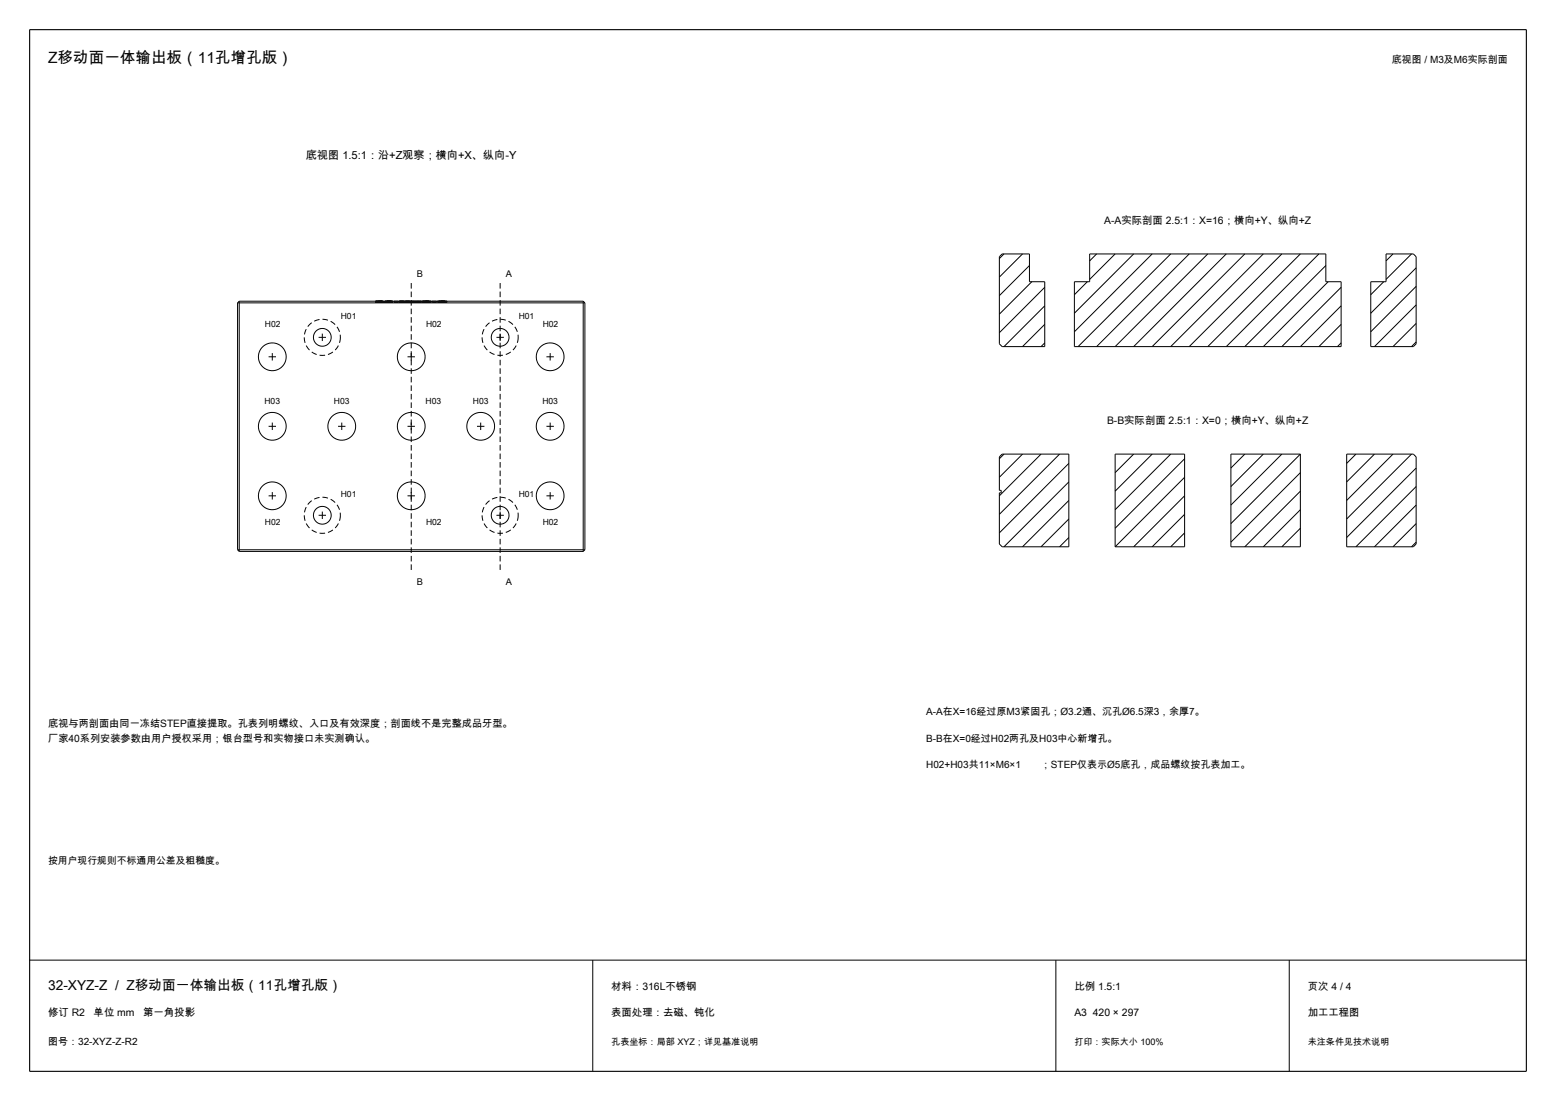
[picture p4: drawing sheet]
<svg xmlns="http://www.w3.org/2000/svg" width="420mm" height="297mm" viewBox="0 0 420 297" stroke-linecap="round" stroke-linejoin="round" font-family="sans-serif">
<path d="M8 8h404v281h-404z" fill="none" stroke="#000" stroke-width=".3"/>
<g fill="none" stroke="#000" stroke-width=".27">
<path d="M269.8 69.2l.7-.7h7.4v7.5h4.1v17.5h-11.5l-.7-.7zM271 68.5l-1.2 1.3M276 68.5l-6.2 6.3M277.9 71.6l-8.1 8.1M278.5 76l-8.7 8.8M282 77.5l-12.2 12.3M293.5 76l-3.5 3.5M294.1 68.5h63.8v7.5h4.1v17.5h-72v-17.5h4.1zM296 68.5l-1.9 1.9M301 68.5l-6.9 6.9M306 68.5l-16 16M311 68.5l-21 21"/>
<path d="M316 68.5l-25 25M321 68.5l-25 25M326 68.5l-25 25M331 68.5l-25 25M336 68.5l-25 25M341 68.5l-25 25M346 68.5l-25 25M351 68.5l-25 25M356 68.5l-25 25M357.9 71.6l-21.9 21.9M358.5 76l-17.5 17.5M362 77.5l-16 16"/>
<path d="M373.5 76l-3.5 3.5M374.1 68.5h7.4l.7 .7v23.6l-.7 .7h-11.5v-17.5h4.1zM376 68.5l-1.9 1.9M381 68.5l-6.9 6.9M382.2 77.3l-12.2 12.2M382.2 72.3l-12.2 12.2M64.1 81.7v66.6M64.1 81.7h93.8M64.6 81.2l-.5 .5M64.6 81.2v67.6M64.6 81.2h92.8M72.5 96.3h2"/>
<path d="M73.5 95.2v2M86 91h2M87 90v2M110 96.3h2M111 95.2v2M134 91h2M135 90v2M147.5 96.3h2M148.5 95.2v2M157.4 81.2v67.6M157.4 81.2l.5 .5M157.9 81.7v66.6"/>
<path d="M282 92.5l-1 1M282 87.5l-6 6M282 82.5l-11 11M362 92.5l-1 1M362 87.5l-6 6M362 82.5l-11 11M382.2 92.3l-1.2 1.2M382.2 87.3l-6.2 6.2M382.2 82.2l-11.2 11.3M72.5 115h2M73.5 114v2M91.2 115h2"/>
<path d="M92.3 114v2M110 115h2M111 114v2M128.7 115h2M129.8 114v2M147.5 115h2M148.5 114v2M72.5 133.8h2M73.5 132.7v2M86 139h2M87 138v2M110 133.8h2"/>
<path d="M111 132.7v2M134 139h2M135 138v2M147.5 133.8h2M148.5 132.7v2M269.8 123.2l.7-.7h18v25h-18l-.7-.7v-13.8h.4v-.7h-.4zM271 122.5l-1.2 1.2M276 122.5l-6.2 6.3M281 122.5l-11.2 11.3M286 122.5l-16.2 16.2M288.5 140l-7.5 7.5M288.5 135l-12.5 12.5"/>
<path d="M288.5 130l-17.5 17.5M288.5 125l-18.7 18.8M301 122.5h18.8v25h-18.8zM306 122.5l-5 5M311 122.5l-10 10M316 122.5l-15 15M319.8 138.7l-8.8 8.8M319.8 133.8l-13.8 13.7M319.8 128.8l-18.8 18.7M319.8 123.7l-18.8 18.8M332.2 122.5h18.8v25h-18.8zM336 122.5l-3.8 3.8"/>
<path d="M341 122.5l-8.8 8.8M346 122.5l-13.8 13.7M351 137.5l-10 10M351 132.5l-15 15M351 127.5l-18.8 18.8M351 122.5l-18.8 18.7M363.5 122.5h18l.7 .7v23.6l-.7 .7h-18zM366 122.5l-2.5 2.5M371 122.5l-7.5 7.5M376 122.5l-12.5 12.5M381 122.5l-17.5 17.5M382.2 136.2l-11.2 11.3"/>
<path d="M382.2 131.3l-16.2 16.2M382.2 126.3l-18.7 18.7M64.1 148.3h93.8M64.1 148.3l.5 .5M64.6 148.8h92.8M157.9 148.3l-.5 .5M288.5 145l-2.5 2.5M319.8 143.8l-3.8 3.7M351 142.5l-5 5M382.2 146.3l-1.2 1.2M382.2 141.2l-6.2 6.3M8 259h404"/>
<path d="M160 259v30M285 259v30M348 259v30"/>
<circle cx="73.5" cy="96.2" r="3.7"/>
<circle cx="87" cy="91" r="2.4"/>
<circle cx="111" cy="96.2" r="3.7"/>
<circle cx="135" cy="91" r="2.4"/>
<circle cx="148.5" cy="96.2" r="3.7"/>
<circle cx="73.5" cy="115" r="3.7"/>
<circle cx="92.3" cy="115" r="3.7"/>
<circle cx="111" cy="115" r="3.7"/>
<circle cx="129.8" cy="115" r="3.7"/>
<circle cx="148.5" cy="115" r="3.7"/>
<circle cx="73.5" cy="133.8" r="3.7"/>
<circle cx="87" cy="139" r="2.4"/>
<circle cx="111" cy="133.8" r="3.7"/>
<circle cx="135" cy="139" r="2.4"/>
<circle cx="148.5" cy="133.8" r="3.7"/>
</g>
<g fill="none" stroke="#000" stroke-width=".27" stroke-dasharray="1.5 .8" stroke-linecap="butt">
<path d="M91.9 91a4.9 4.9 0 0 1-7.2 4.3 4.9 4.9 0 0 1-.4-8.3 4.9 4.9 0 0 1 7.5 3.5l.1 .5M101.4 81.2h.4M101.4 81.2v.3M101.4 81.5h.4M101.4 81.2h.1M101.4 81.5h.1M101.5 81.2h-.1M101.5 81.2v.3M101.5 81.5h-.1M101.5 81.2h.1M101.5 81.5h.1M101.6 81.2v.3"/>
<path d="M101.6 81.5h-.1M101.6 81.2h-.1M101.6 81.2h.1M101.6 81.5h.1M101.7 81.2v.3M101.7 81.5h-.1M101.7 81.2h-.1M101.7 81.5h.1M101.7 81.2h.1M101.8 81.2h-.1M101.8 81.2v.3M101.8 81.5h-.4"/>
<path d="M101.8 81.5h-.1M101.8 81.2h-.4M101.8 81.2h.1M101.8 81.5h.1M101.9 81.2h-.1M101.9 81.2v.3M101.9 81.5h-.1M101.9 81.2h.1M101.9 81.5h.1M102 81.2v.3M102 81.5h-.1M102 81.2h-.1"/>
<path d="M102 81.5h.1M102 81.2h.1M102.1 81.2h-.1M102.1 81.2v.3M102.1 81.5h-.1M102.1 81.2h.1M102.1 81.5h.1M102.2 81.2v.3M102.2 81.5h-.1M102.2 81.2h-.1M102.2 81.2h.1M102.2 81.5h.1"/>
<path d="M102.3 81.2v.3M102.3 81.5h-.1M102.3 81.2h-.1M102.3 81.2h.1M102.3 81.5h.1M102.4 81.2h-.1M102.4 81.2v.3M102.4 81.2h.1M102.4 81.5h-.1M102.4 81.5h.1M102.5 81.2v.3M102.5 81.5h-.1"/>
<path d="M102.5 81.2h-.1M102.5 81.5h.1M102.5 81.2h.1M102.6 81.2h-.1M102.6 81.2v.3M102.6 81.5h-.1M102.6 81.2h.1M102.6 81.5h.1M102.7 81.2h-.1M102.7 81.2v.3M102.7 81.5h-.1M102.7 81.2h.1"/>
<path d="M102.7 81.5h.1M102.8 81.2v.3M102.8 81.5h-.1M102.8 81.2h-.1M102.8 81.2h.1M102.8 81.5h.1M102.9 81.2v.3M102.9 81.5h-.1M102.9 81.2h-.1M102.9 81.2h.1M102.9 81.5h.1M103 81.2v.3"/>
<path d="M103 81.5h-.1M103 81.2h-.1M103 81.5h.1M103 81.2h.1M103.1 81.2v.3M103.1 81.5h-.1M103.1 81.2h-.1M103.1 81.5h.1M103.1 81.2h.1M103.2 81.2h-.1M103.2 81.2v.3M103.2 81.5h-.1"/>
<path d="M103.2 81.5h.1M103.2 81.2h.1M103.3 81.2h-.1M103.3 81.2v.3M103.3 81.5h-.1M103.3 81.2h.1M103.3 81.5h.1M103.4 81.2v.3M103.4 81.5h-.1M103.4 81.2h-.1M103.4 81.5h.1M103.4 81.2h.1"/>
<path d="M103.5 81.2h-.1M103.5 81.2v.3M103.5 81.5h-.1M103.8 81.2v.3M103.8 81.5h2.2M103.8 81.2h.1M103.9 81.2v.3M103.9 81.5h-.1M103.9 81.5h.4M103.9 81.2h.1M104 81.2v.3M104 81.5h-.1"/>
<path d="M104 81.2h.1M104.1 81.2v.3M104.1 81.5h-.1M104.1 81.2h.1M104.2 81.2v.3M104.2 81.5h-.1M104.2 81.2h.1M104.3 81.2v.3M104.3 81.5h-.1M104.3 81.2h.1M104.3 81.2h-.4M104.3 81.5h.1"/>
<path d="M104.4 81.2v.3M104.4 81.5h-.1M104.4 81.2h-.1M104.4 81.2h1.6M104.4 81.2h.1M104.4 81.5h.1M104.5 81.2v.3M104.5 81.5h-.1M104.5 81.2h-.1M104.5 81.2h.2M104.5 81.5h.1M104.5 81.2h.1"/>
<path d="M104.6 81.2h-.1M104.6 81.2v.3M104.6 81.5h-.1M104.6 81.5h.1M104.6 81.2h.1M104.7 81.2h.1M104.7 81.5h-.2M104.7 81.2v.3M104.7 81.5h-.1M104.7 81.2h-.1M104.7 81.5h.1M104.8 81.2h.1"/>
<path d="M104.8 81.2v.3M104.8 81.5h-.1M104.8 81.2h-.1M104.8 81.5h.1M104.8 81.5h.2M104.9 81.2h-.1M104.9 81.2v.3M104.9 81.2h.1M104.9 81.5h-.1M104.9 81.5h.1M105 81.2v.3M105 81.5h-.1"/>
<path d="M105 81.2h.1M105 81.2h-.2M105 81.5h.2M105 81.2h-.1M105 81.5h.1M105.1 81.2v.3M105.1 81.5h-.1M105.1 81.2h-.1M105.1 81.2h.1M105.1 81.5h.1M105.2 81.2v.3M105.2 81.5h-.1"/>
<path d="M105.2 81.2h.1M105.2 81.2h-.1M105.2 81.2h-.2M105.2 81.5h.2M105.2 81.5h.1M105.3 81.2v.3M105.3 81.5h-.1M105.3 81.2h-.1M105.3 81.2h.1M105.3 81.5h.1M105.4 81.2v.3M105.4 81.5h-.1"/>
<path d="M105.4 81.2h-.2M105.4 81.2h-.1M105.4 81.2h.1M105.4 81.5h.1M105.5 81.2h-.1M105.5 81.2v.3M105.5 81.5h-.1M105.5 81.5h.1M105.5 81.2h.1M105.6 81.2v.3M105.6 81.5h-.1M105.6 81.2h-.1"/>
<path d="M105.6 81.5h.1M105.6 81.2h.1M105.7 81.2v.3M105.7 81.5h-.1M105.7 81.2h-.1M105.7 81.2h.1M105.7 81.5h.1M105.8 81.2v.3M105.8 81.5h-.1M105.8 81.2h-.1M105.8 81.2h.1M105.8 81.5h.1"/>
<path d="M105.9 81.2v.3M105.9 81.5h-.1M105.9 81.2h-.1M105.9 81.2h.1M105.9 81.5h.1M106 81.2v.3M106 81.5h-.1M106 81.2h-.1M106 81.2h-2.2M106 81.5h-1.6M106.3 81.2v.3M106.3 81.5h1.3"/>
<path d="M107.6 81.2h-1.3M107.6 81.2v.3M107.7 81.2h1.3M107.7 81.2v.3M107.7 81.5h.5M107.9 81.2h.5M107.9 81.2v.3M107.9 81.5h1.1M108.2 81.2h-.5M108.2 81.2v.3M108.2 81.5h.8M108.4 81.2h.6"/>
<path d="M108.4 81.2v.3M108.4 81.5h-.5M109 81.2h.1M109 81.5h-.6M109 81.2h-1.1M109 81.2v.3M109 81.5h-1.3M109 81.2h-.8M109 81.5h.1M109.1 81.2v.3M109.1 81.5h-.1M109.1 81.2h-.1"/>
<path d="M109.1 81.5h.1M109.1 81.2h.1M109.2 81.2v.3M109.2 81.5h-.1M109.2 81.2h-.1M109.2 81.5h.1M109.2 81.2h.1M109.3 81.2h-.1M109.3 81.2v.3M109.3 81.5h-.1M109.3 81.5h.9M109.3 81.2h.1"/>
<path d="M109.4 81.2h.1M109.4 81.2v.3M109.4 81.5h-.1M109.5 81.2h1.2M109.5 81.2v.3M109.5 81.5h1.1M109.5 81.2h.6M109.5 81.5h-.1M110.1 81.2h.5M110.1 81.2v.3M110.1 81.5h-.6M110.2 81.2h-.9"/>
<path d="M110.2 81.2v.3M110.2 81.5h.5M110.6 81.2h-1.1M110.6 81.2v.3M110.6 81.5h-.5M110.7 81.2h-.5M110.7 81.2v.3M110.7 81.5h-1.2M110.7 81.2h.5M110.7 81.5h1.3M111.2 81.2h.7M111.2 81.2v.3"/>
<path d="M111.2 81.5h-.5M111.9 81.2h.1M111.9 81.2v.3M111.9 81.5h-.7M112 81.2h.1M112 81.2v.3M112 81.5h-.1M112 81.2h-1.3M112 81.5h.4M112.1 81.2v.3M112.1 81.5h-.1M112.1 81.2h.1"/>
<path d="M112.2 81.2h.1M112.2 81.2v.3M112.2 81.5h-.1M112.3 81.2h.1M112.3 81.2v.3M112.3 81.5h-.1M112.4 81.2h.1M112.4 81.2v.3M112.4 81.5h-.1M112.4 81.2h-.4M112.4 81.5h1.3M112.5 81.2h.1"/>
<path d="M112.5 81.2v.3M112.5 81.5h-.1M112.6 81.2h.6M112.6 81.5h-.1M113.2 81.2h.5M113.2 81.2v.3M113.2 81.5h-.6M113.7 81.2h-1.3M113.7 81.2v.3M113.7 81.5h-.5M113.8 81.2h1.7M113.8 81.2v.3"/>
<path d="M113.8 81.5h2.6M114 81.2h2.3M114 81.2v.3M114 81.5h1.8M114.3 81.2h2.1M114.3 81.2v.3M114.3 81.5h.2M114.5 81.2h-.2M114.5 81.2v.3M114.5 81.5h1.8M115.5 81.2h.1M115.5 81.2v.3"/>
<path d="M115.5 81.5h-1.7M115.6 81.2v.3M115.6 81.5h-.1M115.6 81.2h.1M115.7 81.2h.1M115.7 81.2v.3M115.7 81.5h-.1M115.8 81.2h-1.8M115.8 81.2v.3M115.8 81.5h-.1M116.3 81.2h-1.8M116.3 81.2v.3"/>
<path d="M116.3 81.5h-2.3M116.4 81.2h-2.6M116.4 81.2v.3M116.4 81.5h-2.1M116.6 81.2v.3M116.6 81.5h1.2M117.8 81.2h-1.2M117.8 81.2v.3M118.1 81.2h1.6M118.1 81.2v.3M118.1 81.5h2.5M118.3 81.2h2.3"/>
<path d="M118.3 81.2v.3M118.3 81.5h1.8M118.6 81.2h2M118.6 81.2v.3M118.6 81.5h.2M118.8 81.2h-.2M118.8 81.2v.3M118.8 81.5h1.8M119.7 81.2h.1M119.7 81.2v.3M119.7 81.5h-1.6M119.8 81.2h.1"/>
<path d="M119.8 81.2v.3M119.8 81.5h-.1M119.9 81.2h.1M119.9 81.2v.3M119.9 81.5h-.1M120 81.2h.1M120 81.2v.3M120 81.5h-.1M120.1 81.2h-1.8M120.1 81.2v.3M120.1 81.5h-.1M120.6 81.2h-1.8"/>
<path d="M120.6 81.2v.3M120.6 81.5h-2.3M120.6 81.2h-2.5M120.6 81.5h-2M139.9 91a4.9 4.9 0 0 1-7.2 4.3 4.9 4.9 0 0 1-.4-8.3 4.9 4.9 0 0 1 7.5 3.5l.1 .5M91.9 139a4.9 4.9 0 0 1-7.2 4.3 4.9 4.9 0 0 1-.4-8.3 4.9 4.9 0 0 1 7.5 3.5l.1 .5M139.9 139a4.9 4.9 0 0 1-7.2 4.3 4.9 4.9 0 0 1-.4-8.3 4.9 4.9 0 0 1 7.5 3.5l.1 .5M111 153.8v-77.5M135 153.8v-77.5"/>
</g>
<text font-size="4.2" x="13" y="17">Z移动面一体输出板（11孔增孔版）</text>
<text font-size="3.7" x="13" y="267">32-XYZ-Z / Z移动面一体输出板（11孔增孔版）</text>
<text font-size="3" x="82.6" y="43">底视图 1.5:1：沿+Z观察；横向+X、纵向-Y</text>
<g font-size="2.8">
<text x="298" y="60.5">A-A实际剖面 2.5:1：X=16；横向+Y、纵向+Z</text>
<text x="298.8" y="114.5">B-B实际剖面 2.5:1：X=0；横向+Y、纵向+Z</text>
<text x="13" y="196">底视与两剖面由同一冻结STEP直接提取。孔表列明螺纹、入口及有效深度；剖面线不是完整成品牙型。</text>
<text x="13" y="200.2">厂家40系列安装参数由用户授权采用；银台型号和实物接口未实测确认。</text>
<text x="165" y="267">材料：316L不锈钢</text>
<text x="290" y="267">比例 1.5:1</text>
<text x="353" y="267">页次 4 / 4</text>
<text x="13" y="274">修订 R2</text>
<text x="25.3" y="274">单位 mm</text>
<text x="38.6" y="274">第一角投影</text>
<text x="165" y="274">表面处理：去磁、钝化</text>
<text x="290" y="274">A3 420 × 297</text>
<text x="353" y="274">加工工程图</text>
</g>
<g font-size="2.7">
<text x="375.6" y="17">底视图 / M3及M6实际剖面</text>
<text x="250" y="193">A-A在X=16经过原M3紧固孔；Ø3.2通、沉孔Ø6.5深3，余厚7。</text>
<text x="250" y="200">B-B在X=0经过H02两孔及H03中心新增孔。</text>
<text x="250" y="207.1">H02+H03共11×M6×1</text>
<text x="281" y="207.1">；STEP仅表示Ø5底孔，成品螺纹按孔表加工。</text>
<text x="13" y="282">图号：32-XYZ-Z-R2</text>
</g>
<text font-size="2.6" x="13" y="233">按用户现行规则不标通用公差及粗糙度。</text>
<g font-size="2.5">
<text x="112.5" y="74.8">B</text>
<text x="136.5" y="74.8">A</text>
<text x="112.5" y="157.8">B</text>
<text x="136.5" y="157.8">A</text>
<text x="165" y="282">孔表坐标：局部 XYZ；详见基准说明</text>
<text x="290" y="282">打印：实际大小 100%</text>
<text x="353" y="282">未注条件见技术说明</text>
</g>
<g font-size="2.3">
<text x="71.5" y="88.2">H02</text>
<text x="92" y="86">H01</text>
<text x="115" y="88.2">H02</text>
<text x="140" y="86">H01</text>
<text x="146.5" y="88.2">H02</text>
<text x="71.4" y="109">H03</text>
<text x="90.1" y="109">H03</text>
<text x="114.9" y="109">H03</text>
<text x="127.6" y="109">H03</text>
<text x="146.4" y="109">H03</text>
<text x="92" y="134">H01</text>
<text x="140" y="134">H01</text>
<text x="71.5" y="141.8">H02</text>
<text x="115" y="141.8">H02</text>
<text x="146.5" y="141.8">H02</text>
</g>
</svg>
